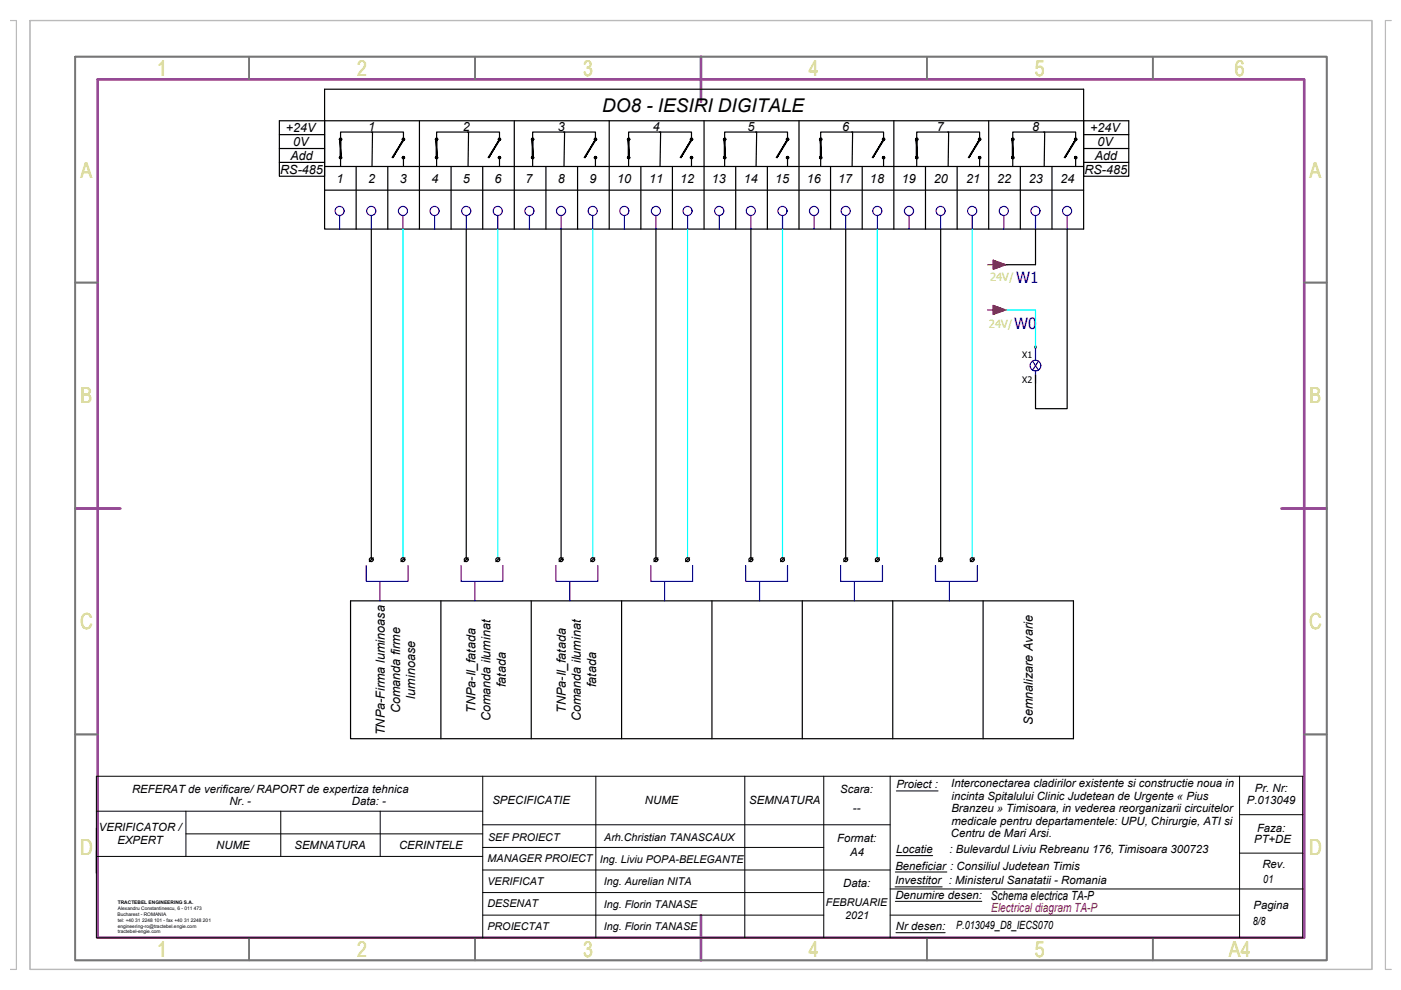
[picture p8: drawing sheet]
<svg xmlns="http://www.w3.org/2000/svg" width="297mm" height="210mm" viewBox="0 0 297 210" stroke-linecap="round" stroke-linejoin="round" font-family="sans-serif">
<!-- layer: CP_LINENORM -->
<path d="M2.1 4.4h1.4v201.1h-1.4M6.4 4.4h284.5v201.1h-284.5zM295 4.4h-1.3v201.1h1.3" fill="none" stroke="#bababa" stroke-width=".25"/>
<!-- layer: CP_FRAME -->
<path d="M20.7 16.8h255.8v182h-255.8zM148.6 12v9.6M15.9 107.8h9.6M271.7 107.8h9.6M148.6 194v9.6" fill="none" stroke="#954a95" stroke-width=".51"/>
<!-- layer: CP_FRREF -->
<g fill="none" stroke="#767676" stroke-width=".36">
<path d="M15.9 12h265.4v191.6h-265.4zM52.8 12v4.8M100.7 12v4.8M196.5 12v4.8M244.4 12v4.8M15.9 59.9h4.8M276.5 59.9h4.8M15.9 155.7h4.8M276.5 155.7h4.8M52.8 198.8v4.8M100.7 198.8v4.8M196.5 198.8v4.8"/>
<path d="M244.4 198.8v4.8"/>
</g>
<!-- layer: E-RevizieVP -->
<path d="M74.3 127.4h153.3v29.2h-153.3zM93.5 127.4v29.2M112.6 127.4v29.2M131.8 127.4v29.2M150.9 127.4v29.2M170.1 127.4v29.2M189.3 127.4v29.2M208.4 127.4v29.2" fill="none" stroke="#000" stroke-width=".25"/>
<!-- layer: c_cartus text -->
<g fill="none" stroke="#000" stroke-width=".21">
<path d="M20.4 175.6v9.6M20.4 172h81.9M39.4 172v9.6M39.4 176.8h62.9M59.5 172v9.6M80.6 172v9.6M102.3 174.9h86.4M102.3 179.7h72.4M102.3 164.6v34.2M126.3 164.6v34.2M157.9 164.6v34.2M174.7 164.6v34.2"/>
<path d="M188.7 164.6v34.2M190 167.7h8.9M262.8 164.6v34.2M262.8 172.7h13.4M276.2 164.6h-255.8v34.2h255.8M20.4 181.6h81.9M102.3 184.5h86.4M102.3 189.2h72.4M102.3 194h72.4M188.7 188.5h87.5M188.7 194h74.1M189.8 188h10"/>
<path d="M189.8 184.9h11M189.8 191.1h18.4M190 197.8h10.4M190 181.4h7.7M262.8 180.9h13.4"/>
</g>
<!-- layer: a_has_UPU -->
<path d="M276.2 164.6v34.2" fill="none" stroke="#000" stroke-width=".21"/>
<!-- layer: 0 -->
<g fill="none" stroke="#000" stroke-width=".25">
<path d="M68.8 18.9h161v29.7h-161zM59.2 28.5h9.6M59.2 31.5h9.6M59.2 34.4h9.6M68.8 25.6v11.8h-9.6v-11.8h180.1v11.8h-9.5v-11.8M68.8 35.3h161M72.2 29.5v-1.5h6.8l-.1 7.3M72.2 33.3v2M75.5 35.3v13.3M78.7 28h6.8v1.5M82.2 35.3v13.3M85.5 33.4v1.9"/>
<path d="M88.9 25.6v23M92.6 29.5v-1.5h6.7l-.1 7.3M92.6 33.3v2M95.6 35.3v13.3M99.1 28h6.8v1.5M102.3 35.3v13.3M105.9 33.4v1.9M109 25.6v23M112.9 29.5v-1.5h6.8l-.1 7.3M112.9 33.3v2M115.7 35.3v13.3M119.5 28h6.7v1.5"/>
<path d="M122.5 35.3v13.3M126.2 33.4v1.9M129.2 25.6v23M133.3 29.5v-1.5h6.8l-.2 7.3M133.3 33.3v2M135.9 35.3v13.3M139.8 28h6.8v1.5M142.6 35.3v13.3M146.6 33.4v1.9M149.3 25.6v23M153.6 29.5v-1.5h6.8l-.1 7.3M153.6 33.3v2"/>
<path d="M156 35.3v13.3M160.2 28h6.8v1.5M162.7 35.3v13.3M167 33.4v1.9M169.4 25.6v23M174 29.5v-1.5h6.8l-.1 7.3M174 33.3v2M176.1 35.3v13.3M180.6 28h6.7v1.5M182.8 35.3v13.3M187.3 33.4v1.9M189.5 25.6v23"/>
<path d="M194.4 29.5v-1.5h6.7l-.1 7.3M194.4 33.3v2M196.2 35.3v13.3M200.9 28h6.8v1.5M202.9 35.3v13.3M207.7 33.4v1.9M209.6 25.6v23M214.7 29.5v-1.5h6.8l-.1 7.3M214.7 33.3v2M216.3 35.3v13.3M221.3 28h6.8v1.5M223 35.3v13.3"/>
<path d="M228.1 33.4v1.9M229.8 28.5h9.5M229.8 31.5h9.5M229.8 34.4h9.5M68.8 40.3h161M78.7 48.6v70.1M98.9 48.6v70.1M119 48.6v70.1M139.1 48.6v70.1M159.2 48.6v70.1M179.3 48.6v70.1M199.4 48.6v70.1"/>
<path d="M219.5 48.6v7.5h-6.3M226.3 48.6v38h-6.8v-7.1M79.1 118.3l-.8 .8M85.9 118.3l-.9 .8M99.3 118.3l-.9 .8M106 118.3l-.9 .8M119.4 118.3l-.9 .8M126.1 118.3l-.8 .8M139.5 118.3l-.9 .8M146.2 118.3l-.8 .8M159.6 118.3l-.8 .8M166.3 118.3l-.8 .8"/>
<path d="M179.7 118.3l-.8 .8M186.4 118.3l-.8 .8M199.9 118.3l-.9 .8M206.6 118.3l-.9 .8"/>
<circle cx="78.7" cy="118.7" r=".41"/>
<circle cx="85.4" cy="118.7" r=".41"/>
<circle cx="98.8" cy="118.7" r=".41"/>
<circle cx="105.5" cy="118.7" r=".41"/>
<circle cx="119" cy="118.7" r=".41"/>
<circle cx="125.7" cy="118.7" r=".41"/>
<circle cx="139.1" cy="118.7" r=".41"/>
<circle cx="145.8" cy="118.7" r=".41"/>
<circle cx="159.2" cy="118.7" r=".41"/>
<circle cx="165.9" cy="118.7" r=".41"/>
<circle cx="179.3" cy="118.7" r=".41"/>
<circle cx="186" cy="118.7" r=".41"/>
<circle cx="199.4" cy="118.7" r=".41"/>
<circle cx="206.1" cy="118.7" r=".41"/>
</g>
<!-- layer: EPLAN302 -->
<g fill="none" stroke="#00f" stroke-width=".25">
<path d="M72 45.7v2.9M78.7 45.7v2.9M85.4 45.7v2.9M92.1 45.7v2.9M98.9 45.7v2.9M105.5 45.7v2.9M112.3 45.7v2.9M119 45.7v2.9M125.7 45.7v2.9M132.4 45.7v2.9M139.1 45.7v2.9M145.8 45.7v2.9"/>
<path d="M152.5 45.7v2.9M159.2 45.7v2.9M165.9 45.7v2.9M172.6 45.7v2.9M179.3 45.7v2.9M186 45.7v2.9M192.7 45.7v2.9M199.4 45.7v2.9M206.1 45.7v2.9M212.8 45.7v2.9M219.5 45.7v2.9M226.3 45.7v2.9"/>
<circle cx="72" cy="44.7" r=".96"/>
<circle cx="78.7" cy="44.7" r=".96"/>
<circle cx="85.4" cy="44.7" r=".96"/>
<circle cx="92.1" cy="44.7" r=".96"/>
<circle cx="98.8" cy="44.7" r=".96"/>
<circle cx="105.5" cy="44.7" r=".96"/>
<circle cx="112.2" cy="44.7" r=".96"/>
<circle cx="119" cy="44.7" r=".96"/>
<circle cx="125.7" cy="44.7" r=".96"/>
<circle cx="132.4" cy="44.7" r=".96"/>
<circle cx="139.1" cy="44.7" r=".96"/>
<circle cx="145.8" cy="44.7" r=".96"/>
<circle cx="152.5" cy="44.7" r=".96"/>
<circle cx="159.2" cy="44.7" r=".96"/>
<circle cx="165.9" cy="44.7" r=".96"/>
<circle cx="172.6" cy="44.7" r=".96"/>
<circle cx="179.3" cy="44.7" r=".96"/>
<circle cx="186" cy="44.7" r=".96"/>
<circle cx="192.7" cy="44.7" r=".96"/>
<circle cx="199.4" cy="44.7" r=".96"/>
<circle cx="206.1" cy="44.7" r=".96"/>
<circle cx="212.8" cy="44.7" r=".96"/>
<circle cx="219.5" cy="44.7" r=".96"/>
<circle cx="226.2" cy="44.7" r=".96"/>
</g>
<!-- layer: 0 -->
<g fill="#000" stroke="#000" stroke-width=".21">
<path d="M72 29.5v.2l.2-.2zM72 29.7l.2-.2-.1 .3zM72.2 29.5l-.1 .3h.1z"/>
<path d="M72 33.4v.1l.2-.1zM72 33.5l.2-.1-.1 .2zM72.2 33.4l-.1 .2h.1z"/>
<path d="M72.1 29.7v3.6h.2zM72.1 29.7h.2v3.6z"/>
<path d="M72.1 29.3l.1 .2v-.2zM72.1 29.3l.1 .2-.2-.1zM72 29.4v.1h.2z"/>
<path d="M72.2 29.5v.3zM72.2 29.5l.2 .2-.1 .1zM72.2 29.5l.2 .2v-.2z"/>
<path d="M72.1 33.2l.1 .2v-.2zM72.1 33.2l.1 .2-.2-.1zM72 33.3v.1h.2z"/>
<path d="M72.2 33.4l.1 .2zM72.2 33.4l.2 .1-.1 .1zM72.2 33.4l.2 .1v-.1z"/>
<path d="M72.2 29.5l.2-.1zM72.3 29.3l.1 .1-.2 .1zM72.2 29.3v.2z"/>
<path d="M72.2 33.4h.2v-.1zM72.3 33.2l.1 .1-.2 .1zM72.2 33.2v.2z"/>
<path d="M85.5 29.6l-2.4 3.8 .2 .1zM85.5 29.6l.1 .1-2.3 3.8z"/>
<path d="M85.3 29.5v.2l.2-.2zM85.3 29.7l.2-.2-.1 .3zM85.5 29.5l-.1 .3h.1z"/>
<path d="M85.3 33.4v.1l.2-.1zM85.3 33.5l.2-.1-.1 .2zM85.5 33.4l-.1 .2h.1z"/>
<path d="M85.4 29.3l.1 .2v-.2zM85.4 29.3l.1 .2-.2-.1zM85.3 29.4v.1h.2z"/>
<path d="M85.5 29.5v.3zM85.5 29.5l.3 .2-.2 .1zM85.5 29.5l.3 .2v-.2z"/>
<path d="M85.4 33.2l.1 .2v-.2zM85.4 33.2l.1 .2-.2-.1zM85.3 33.3v.1h.2z"/>
<path d="M85.5 33.4l.1 .2zM85.5 33.4l.3 .1-.2 .1zM85.5 33.4l.3 .1v-.1z"/>
<path d="M85.5 29.5l.3-.1zM85.6 29.3l.2 .1-.3 .1zM85.5 29.3v.2z"/>
<path d="M85.5 33.4h.3v-.1zM85.6 33.2l.2 .1-.3 .1zM85.5 33.2v.2z"/>
<path d="M92.3 29.5l.1 .2 .2-.2zM92.4 29.7l.2-.2-.2 .3zM92.6 29.5l-.2 .3h.2z"/>
<path d="M92.3 33.4l.1 .1 .2-.1zM92.4 33.5l.2-.1-.2 .2zM92.6 33.4l-.2 .2h.2z"/>
<path d="M92.5 29.7v3.6h.2zM92.5 29.7h.2v3.6z"/>
<path d="M92.4 29.3l.2 .2v-.2zM92.4 29.3l.2 .2-.2-.1zM92.4 29.4l-.1 .1h.3z"/>
<path d="M92.6 29.5v.3zM92.6 29.5l.2 .2-.1 .1zM92.6 29.5l.2 .2v-.2z"/>
<path d="M92.4 33.2l.2 .2v-.2zM92.4 33.2l.2 .2-.2-.1zM92.4 33.3l-.1 .1h.3z"/>
<path d="M92.6 33.4l.1 .2zM92.6 33.4l.2 .1-.1 .1zM92.6 33.4l.2 .1v-.1z"/>
<path d="M92.6 29.5h.2zM92.7 29.3l.1 .1-.2 .1zM92.6 29.3v.2z"/>
<path d="M92.6 33.4h.2v-.1zM92.7 33.2l.1 .1-.2 .1zM92.6 33.2v.2z"/>
<path d="M105.8 29.6l-2.3 3.8 .2 .1zM105.8 29.6l.2 .1-2.3 3.8z"/>
<path d="M105.6 29.5l.1 .2 .2-.2zM105.7 29.7l.2-.2-.1 .3zM105.9 29.5l-.1 .3h.1z"/>
<path d="M105.6 33.4l.1 .1 .2-.1zM105.7 33.5l.2-.1-.1 .2zM105.9 33.4l-.1 .2h.1z"/>
<path d="M105.8 29.3l.1 .2v-.2zM105.8 29.3l.1 .2-.2-.1zM105.7 29.4l-.1 .1h.3z"/>
<path d="M105.9 29.5v.3zM105.9 29.5l.2 .2-.1 .1zM105.9 29.5l.2 .2v-.2z"/>
<path d="M105.8 33.2l.1 .2v-.2zM105.8 33.2l.1 .2-.2-.1zM105.7 33.3l-.1 .1h.3z"/>
<path d="M105.9 33.4l.1 .2zM105.9 33.4l.2 .1-.1 .1zM105.9 33.4l.2 .1v-.1z"/>
<path d="M105.9 29.5h.2zM106 29.3l.1 .1-.2 .1zM105.9 29.3v.2z"/>
<path d="M105.9 33.4h.2v-.1zM106 33.2l.1 .1-.2 .1zM105.9 33.2v.2z"/>
<path d="M112.7 29.5v.2l.2-.2zM112.7 29.7l.2-.2-.1 .3zM112.9 29.5l-.1 .3h.1z"/>
<path d="M112.7 33.4v.1l.2-.1zM112.7 33.5l.2-.1-.1 .2zM112.9 33.4l-.1 .2h.1z"/>
<path d="M112.8 29.7v3.6h.2zM112.8 29.7h.2v3.6z"/>
<path d="M112.8 29.3l.1 .2v-.2zM112.8 29.3l.1 .2-.2-.1zM112.7 29.4v.1h.2z"/>
<path d="M112.9 29.5v.3zM112.9 29.5l.2 .2-.1 .1zM112.9 29.5l.2 .2 .1-.2z"/>
<path d="M112.8 33.2l.1 .2v-.2zM112.8 33.2l.1 .2-.2-.1zM112.7 33.3v.1h.2z"/>
<path d="M112.9 33.4l.1 .2zM112.9 33.4l.2 .1-.1 .1zM112.9 33.4l.2 .1 .1-.1z"/>
<path d="M112.9 29.5h.3zM113 29.3l.1 .1-.2 .1zM112.9 29.3v.2z"/>
<path d="M112.9 33.4h.3l-.1-.1zM113 33.2l.1 .1-.2 .1zM112.9 33.2v.2z"/>
<path d="M126.2 29.6l-2.3 3.8 .1 .1zM126.2 29.6l.1 .1-2.3 3.8z"/>
<path d="M126 29.5l.1 .2 .1-.2zM126.1 29.7l.1-.2-.1 .3zM126.2 29.5v.3z"/>
<path d="M126 33.4l.1 .1 .1-.1zM126.1 33.5l.1-.1-.1 .2zM126.2 33.4l-.1 .2z"/>
<path d="M126.1 29.3l.1 .2zM126.1 29.3l.1 .2-.1-.1zM126.1 29.4l-.1 .1h.2z"/>
<path d="M126.2 29.5v.3h.2zM126.2 29.5l.3 .2-.1 .1zM126.2 29.5l.3 .2v-.2z"/>
<path d="M126.1 33.2l.1 .2zM126.1 33.2l.1 .2-.1-.1zM126.1 33.3l-.1 .1h.2z"/>
<path d="M126.2 33.4v.2h.2zM126.2 33.4l.3 .1-.1 .1zM126.2 33.4l.3 .1v-.1z"/>
<path d="M126.2 29.5h.3zM126.4 29.3l.1 .1-.3 .1zM126.2 29.3v.2l.2-.2z"/>
<path d="M126.2 33.4h.3v-.1zM126.4 33.2l.1 .1-.3 .1zM126.2 33.2v.2l.2-.2z"/>
<path d="M133 29.5l.1 .2 .2-.2zM133.1 29.7l.2-.2-.1 .3zM133.3 29.5v.3z"/>
<path d="M133 33.4l.1 .1 .2-.1zM133.1 33.5l.2-.1-.1 .2zM133.3 33.4l-.1 .2z"/>
<path d="M133.2 29.7v3.6h.2zM133.2 29.7h.2v3.6z"/>
<path d="M133.2 29.3l.1 .2zM133.2 29.3l.1 .2-.2-.1zM133.1 29.4l-.1 .1h.3z"/>
<path d="M133.3 29.5v.3h.1zM133.3 29.5l.2 .2-.1 .1zM133.3 29.5l.2 .2v-.2z"/>
<path d="M133.2 33.2l.1 .2zM133.2 33.2l.1 .2-.2-.1zM133.1 33.3l-.1 .1h.3z"/>
<path d="M133.3 33.4v.2h.1zM133.3 33.4l.2 .1-.1 .1zM133.3 33.4l.2 .1v-.1z"/>
<path d="M133.3 29.5h.2zM133.4 29.3l.1 .1-.2 .1zM133.3 29.3v.2l.1-.2z"/>
<path d="M133.3 33.4h.2v-.1zM133.4 33.2l.1 .1-.2 .1zM133.3 33.2v.2l.1-.2z"/>
<path d="M146.5 29.6l-2.3 3.8 .2 .1zM146.5 29.6l.2 .1-2.3 3.8z"/>
<path d="M146.4 29.5v.2l.2-.2zM146.4 29.7l.2-.2-.1 .3zM146.6 29.5v.3z"/>
<path d="M146.4 33.4v.1l.2-.1zM146.4 33.5l.2-.1-.1 .2zM146.6 33.4l-.1 .2z"/>
<path d="M146.5 29.3l.1 .2zM146.5 29.3l.1 .2-.2-.1zM146.4 29.4v.1h.2z"/>
<path d="M146.6 29.5v.3h.1zM146.6 29.5l.2 .2-.1 .1zM146.6 29.5l.2 .2 .1-.2z"/>
<path d="M146.5 33.2l.1 .2zM146.5 33.2l.1 .2-.2-.1zM146.4 33.3v.1h.2z"/>
<path d="M146.6 33.4v.2h.1zM146.6 33.4l.2 .1-.1 .1zM146.6 33.4l.2 .1 .1-.1z"/>
<path d="M146.6 29.5h.3zM146.7 29.3l.1 .1-.2 .1zM146.6 29.3v.2l.1-.2z"/>
<path d="M146.6 33.4h.3l-.1-.1zM146.7 33.2l.1 .1-.2 .1zM146.6 33.2v.2l.1-.2z"/>
<path d="M153.4 29.5v.2l.2-.2zM153.4 29.7l.2-.2-.1 .3zM153.6 29.5v.3z"/>
<path d="M153.4 33.4v.1l.2-.1zM153.4 33.5l.2-.1-.1 .2zM153.6 33.4l-.1 .2z"/>
<path d="M153.6 29.7v3.6h.1zM153.6 29.7h.1v3.6z"/>
<path d="M153.5 29.3l.1 .2zM153.5 29.3l.1 .2-.2-.1zM153.4 29.4l.2 .1z"/>
<path d="M153.6 29.5v.3h.2zM153.6 29.5l.2 .2v.1zM153.6 29.5l.2 .2 .1-.2z"/>
<path d="M153.5 33.2l.1 .2zM153.4 33.3l.1-.1 .1 .2zM153.4 33.3v.1h.2z"/>
<path d="M153.6 33.4v.2h.2zM153.6 33.4l.2 .1v.1zM153.6 33.4l.2 .1 .1-.1z"/>
<path d="M153.6 29.5h.3zM153.8 29.3v.1l-.2 .1zM153.6 29.3v.2l.2-.2z"/>
<path d="M153.6 33.4h.3l-.1-.1zM153.8 33.2v.1l-.2 .1zM153.6 33.2v.2l.2-.2z"/>
<path d="M166.9 29.6l-2.3 3.8 .1 .1zM166.9 29.6l.2 .1-2.4 3.8z"/>
<path d="M166.7 29.5l.1 .2 .2-.2zM166.8 29.7l.2-.2-.1 .3zM167 29.5v.3z"/>
<path d="M166.7 33.4l.1 .1 .2-.1zM166.8 33.5l.2-.1-.1 .2zM167 33.4l-.1 .2z"/>
<path d="M166.9 29.3l.1 .2zM166.9 29.3l.1 .2-.2-.1zM166.8 29.4l.2 .1z"/>
<path d="M167 29.5v.3h.1zM167 29.5l.2 .2-.1 .1zM167 29.5l.2 .2v-.2z"/>
<path d="M166.9 33.2l.1 .2zM166.8 33.3l.1-.1 .1 .2zM166.8 33.3l-.1 .1h.3z"/>
<path d="M167 33.4v.2h.1zM167 33.4l.2 .1-.1 .1zM167 33.4l.2 .1v-.1z"/>
<path d="M167 29.5h.2zM167.1 29.3l.1 .1-.2 .1zM167 29.3v.2l.1-.2z"/>
<path d="M167 33.4h.2v-.1zM167.1 33.2l.1 .1-.2 .1zM167 33.2v.2l.1-.2z"/>
<path d="M173.8 29.5v.2l.2-.2zM173.8 29.7l.2-.2-.1 .3zM174 29.5l-.1 .3h.1z"/>
<path d="M173.8 33.4v.1l.2-.1zM173.8 33.5l.2-.1-.1 .2zM174 33.4l-.1 .2h.1z"/>
<path d="M173.9 29.7v3.6h.2zM173.9 29.7h.2v3.6z"/>
<path d="M173.9 29.3l.1 .2v-.2zM173.9 29.3l.1 .2-.2-.1zM173.8 29.4l.2 .1z"/>
<path d="M174 29.5v.3h.1zM174 29.5l.2 .2-.1 .1zM174 29.5l.2 .2v-.2z"/>
<path d="M173.9 33.2l.1 .2v-.2zM173.9 33.2l.1 .2-.2-.1zM173.8 33.3v.1h.2z"/>
<path d="M174 33.4v.2h.1zM174 33.4l.2 .1-.1 .1zM174 33.4l.2 .1v-.1z"/>
<path d="M174 29.5l.2-.1zM174.1 29.3l.1 .1-.2 .1zM174 29.3v.2l.1-.2z"/>
<path d="M174 33.4h.2v-.1zM174.1 33.2l.1 .1-.2 .1zM174 33.2v.2l.1-.2z"/>
<path d="M187.2 29.6l-2.3 3.8 .2 .1zM187.2 29.6l.2 .1-2.3 3.8z"/>
<path d="M187.1 29.5v.2l.2-.2zM187.1 29.7l.2-.2-.1 .3zM187.3 29.5l-.1 .3h.1z"/>
<path d="M187.1 33.4v.1l.2-.1zM187.1 33.5l.2-.1-.1 .2zM187.3 33.4l-.1 .2h.1z"/>
<path d="M187.2 29.3l.1 .2v-.2zM187.2 29.3l.1 .2-.2-.1zM187.1 29.4l.2 .1z"/>
<path d="M187.3 29.5v.3h.2zM187.3 29.5l.2 .2v.1zM187.3 29.5l.2 .2 .1-.2z"/>
<path d="M187.2 33.2l.1 .2v-.2zM187.2 33.2l.1 .2-.2-.1zM187.1 33.3v.1h.2z"/>
<path d="M187.3 33.4v.2h.2zM187.3 33.4l.2 .1v.1zM187.3 33.4l.2 .1 .1-.1z"/>
<path d="M187.3 29.5l.2-.1zM187.5 29.3v.1l-.2 .1zM187.3 29.3v.2l.2-.2z"/>
<path d="M187.3 33.4h.3l-.1-.1zM187.5 33.2v.1l-.2 .1zM187.3 33.2v.2l.2-.2z"/>
<path d="M194.1 29.5v.2l.3-.2zM194.1 29.7l.3-.2-.2 .3zM194.4 29.5l-.2 .3h.2z"/>
<path d="M194.1 33.4v.1l.3-.1zM194.1 33.5l.3-.1-.2 .2zM194.4 33.4l-.2 .2h.2z"/>
<path d="M194.3 29.7v3.6h.2zM194.3 29.7h.2v3.6z"/>
<path d="M194.2 29.3l.2 .2v-.2zM194.2 29.3l.2 .2-.3-.1zM194.1 29.4l.3 .1z"/>
<path d="M194.4 29.5v.3h.1zM194.4 29.5l.2 .2-.1 .1zM194.4 29.5l.2 .2v-.2z"/>
<path d="M194.2 33.2l.2 .2v-.2zM194.2 33.2l.2 .2-.3-.1zM194.1 33.3v.1h.3z"/>
<path d="M194.4 33.4v.2h.1zM194.4 33.4l.2 .1-.1 .1zM194.4 33.4l.2 .1v-.1z"/>
<path d="M194.4 29.5l.2-.1zM194.5 29.3l.1 .1-.2 .1zM194.4 29.3v.2l.1-.2z"/>
<path d="M194.4 33.4h.2v-.1zM194.5 33.2l.1 .1-.2 .1zM194.4 33.2v.2l.1-.2z"/>
<path d="M207.6 29.6l-2.3 3.8 .2 .1zM207.6 29.6l.2 .1-2.3 3.8z"/>
<path d="M207.5 29.5v.2l.2-.2zM207.5 29.7l.2-.2-.1 .3zM207.7 29.5l-.1 .3h.1z"/>
<path d="M207.5 33.4v.1l.2-.1zM207.5 33.5l.2-.1-.1 .2zM207.7 33.4l-.1 .2h.1z"/>
<path d="M207.6 29.3l.1 .2v-.2zM207.6 29.3l.1 .2-.2-.1zM207.5 29.4l.2 .1z"/>
<path d="M207.7 29.5v.3h.1zM207.7 29.5l.2 .2-.1 .1zM207.7 29.5l.2 .2v-.2z"/>
<path d="M207.6 33.2l.1 .2v-.2zM207.6 33.2l.1 .2-.2-.1zM207.5 33.3v.1h.2z"/>
<path d="M207.7 33.4v.2h.1zM207.7 33.4l.2 .1-.1 .1zM207.7 33.4l.2 .1v-.1z"/>
<path d="M207.7 29.5l.2-.1zM207.8 29.3l.1 .1-.2 .1zM207.7 29.3v.2l.1-.2z"/>
<path d="M207.7 33.4h.2v-.1zM207.8 33.2l.1 .1-.2 .1zM207.7 33.2v.2l.1-.2z"/>
<path d="M214.5 29.5v.2l.2-.2zM214.5 29.7l.2-.2-.1 .3zM214.7 29.5l-.1 .3h.1z"/>
<path d="M214.5 33.4v.1l.2-.1zM214.5 33.5l.2-.1-.1 .2zM214.7 33.4l-.1 .2h.1z"/>
<path d="M214.6 29.7v3.6h.2zM214.6 29.7h.2v3.6z"/>
<path d="M214.6 29.3l.1 .2v-.2zM214.6 29.3l.1 .2-.2-.1zM214.5 29.4l.2 .1z"/>
<path d="M214.7 29.5v.3h.1zM214.7 29.5l.2 .2-.1 .1zM214.7 29.5l.2 .2 .1-.2z"/>
<path d="M214.6 33.2l.1 .2v-.2zM214.6 33.2l.1 .2-.2-.1zM214.5 33.3v.1h.2z"/>
<path d="M214.7 33.4v.2h.1zM214.7 33.4l.2 .1-.1 .1zM214.7 33.4l.2 .1 .1-.1z"/>
<path d="M214.7 29.5l.2-.1zM214.8 29.3l.1 .1-.2 .1zM214.7 29.3v.2l.1-.2z"/>
<path d="M214.7 33.4h.3l-.1-.1zM214.8 33.2l.1 .1-.2 .1zM214.7 33.2v.2l.1-.2z"/>
<path d="M228 29.6l-2.4 3.8 .2 .1zM228 29.6l.1 .1-2.3 3.8z"/>
<path d="M227.8 29.5v.2l.3-.2zM227.8 29.7l.3-.2-.2 .3zM228.1 29.5l-.2 .3h.2z"/>
<path d="M227.8 33.4v.1l.3-.1zM227.8 33.5l.3-.1-.2 .2zM228.1 33.4l-.2 .2h.2z"/>
<path d="M227.9 29.3l.2 .2v-.2zM227.9 29.3l.2 .2-.3-.1zM227.8 29.4l.3 .1z"/>
<path d="M228.1 29.5v.3zM228.1 29.5l.2 .2-.1 .1zM228.1 29.5l.2 .2v-.2z"/>
<path d="M227.9 33.2l.2 .2v-.2zM227.9 33.2l.2 .2-.3-.1zM227.8 33.3v.1h.3z"/>
<path d="M228.1 33.4l.1 .2zM228.1 33.4l.2 .1-.1 .1zM228.1 33.4l.2 .1v-.1z"/>
<path d="M228.1 29.5l.2-.1zM228.2 29.3l.1 .1-.2 .1zM228.1 29.3v.2z"/>
<path d="M228.1 33.4h.2v-.1zM228.2 33.2l.1 .1-.2 .1zM228.1 33.2v.2z"/>
</g>
<!-- layer: EPLAN311 -->
<path d="M85.4 48.6v70.1M105.5 48.6v70.1M125.7 48.6v70.1M145.8 48.6v70.1M165.9 48.6v70.1M186 48.6v70.1M206.1 48.6v70.1M213.2 65.7h6.3v8" fill="none" stroke="#0ff" stroke-width=".25"/>
<!-- layer: 0 -->
<g fill="none" stroke="#00f" stroke-width=".25">
<path d="M77.6 119.9v3.4h8.9v-3.4M97.8 119.9v3.4h8.8v-3.4M117.9 119.9v3.4h8.9v-3.4M138 119.9v3.4h8.9v-3.4M158.1 119.9v3.4h8.9v-3.4M178.2 119.9v3.4h8.9v-3.4M198.3 119.9v3.4h8.9v-3.4M80.6 123.3v4.1M100.7 123.3v4.1M120.8 123.3v4.1M140.9 123.3v4.1M161 123.3v4.1"/>
<path d="M181.2 123.3v4.1M201.3 123.3v4.1"/>
</g>
<!-- layer: EPLAN100 -->
<circle cx="219.5" cy="73.7" r=".25" fill="#000"/>
<!-- layer: EPLAN300 -->
<g fill="none" stroke="#00f" stroke-width=".25">
<path d="M218.9 76.6l1.3 1.9M219.5 73.7v2.7M219.5 78.7v2.7M220.2 76.6l-1.3 1.9"/>
<circle cx="219.5" cy="77.5" r="1.13"/>
</g>
<!-- layer: EPLAN311 -->
<g fill="#f00" stroke="#f00" stroke-width=".21">
<path d="M210.6 55.2l2.6 .9h-2.6zM210.6 56.1v1l2.6-1z"/>
<path d="M210.6 64.8l2.6 .9h-2.6zM210.6 65.7v1l2.6-1z"/>
</g>
<path d="M209.4 56.1h1.2M210.6 55.2l2.6 .9-2.6 1zM209.4 65.7h1.2M210.6 64.8l2.6 .9-2.6 1z" fill="none" stroke="#f00" stroke-width=".25"/>
<g font-size="4.7" fill="#dddd6e">
<text x="33.3" y="16.1">1</text>
<text x="75.7" y="16.1">2</text>
<text x="123.6" y="16.1">3</text>
<text x="171.5" y="16.1">4</text>
<text x="219.4" y="16">5</text>
<text x="261.8" y="16.1">6</text>
<text x="17.1" y="37.6">A</text>
<text x="277.7" y="37.6">A</text>
<text x="17.1" y="85.5">B</text>
<text x="277.7" y="85.5">B</text>
<text x="17" y="133.4">C</text>
<text x="277.5" y="133.4">C</text>
<text x="17" y="181.3">D</text>
<text x="277.5" y="181.3">D</text>
<text x="33.3" y="202.9">1</text>
<text x="75.7" y="202.9">2</text>
<text x="123.6" y="202.9">3</text>
<text x="171.5" y="202.9">4</text>
<text x="219.4" y="202.9">5</text>
<text x="260.6" y="202.9">A4</text>
</g>
<text font-size="4" x="127.7" y="23.7">DO8 - IESIRI DIGITALE</text>
<g font-size="3.3" fill="#00f">
<text x="215.4" y="60">W1</text>
<text x="215" y="69.8">W0</text>
</g>
<g font-size="2.7">
<text x="60.6" y="28">+24V</text>
<text x="78" y="27.7">1</text>
<text x="98.2" y="27.7">2</text>
<text x="118.3" y="27.7">3</text>
<text x="138.4" y="27.7">4</text>
<text x="158.5" y="27.7">5</text>
<text x="178.6" y="27.7">6</text>
<text x="198.6" y="27.7">7</text>
<text x="218.8" y="27.7">8</text>
<text x="231.1" y="28">+24V</text>
<text x="61.6" y="33.9">Add</text>
<text x="62.2" y="31">0V</text>
<text x="232.1" y="33.9">Add</text>
<text x="232.7" y="31">0V</text>
<text x="59.4" y="36.8">RS-485</text>
<text x="71.3" y="38.8">1</text>
<text x="78" y="38.8">2</text>
<text x="84.8" y="38.7">3</text>
<text x="91.5" y="38.7">4</text>
<text x="98.1" y="38.7">5</text>
<text x="104.8" y="38.7">6</text>
<text x="111.4" y="38.7">7</text>
<text x="118.2" y="38.7">8</text>
<text x="125" y="38.7">9</text>
<text x="130.8" y="38.7">10</text>
<text x="137.6" y="38.8">11</text>
<text x="144.2" y="38.8">12</text>
<text x="150.9" y="38.7">13</text>
<text x="157.7" y="38.8">14</text>
<text x="164.3" y="38.7">15</text>
<text x="171.1" y="38.7">16</text>
<text x="177.7" y="38.8">17</text>
<text x="184.5" y="38.7">18</text>
<text x="191.2" y="38.7">19</text>
<text x="198" y="38.7">20</text>
<text x="204.8" y="38.8">21</text>
<text x="211.4" y="38.8">22</text>
<text x="218.1" y="38.7">23</text>
<text x="224.8" y="38.8">24</text>
<text x="229.9" y="36.8">RS-485</text>
<text x="88" y="148.1" transform="rotate(-90 88 148.1)">luminoase</text>
<text x="107.2" y="145.7" transform="rotate(-90 107.2 145.7)">fatada</text>
<text x="126.4" y="145.7" transform="rotate(-90 126.4 145.7)">fatada</text>
<text x="81.6" y="155.9" transform="rotate(-90 81.6 155.9)">TNPa-Firma luminoasa</text>
<text x="84.9" y="151.2" transform="rotate(-90 84.9 151.2)">Comanda firme</text>
<text x="100.8" y="151.1" transform="rotate(-90 100.8 151.1)">TNPa-Il_fatada</text>
<text x="104" y="153" transform="rotate(-90 104 153)">Comanda iluminat</text>
<text x="119.9" y="151.1" transform="rotate(-90 119.9 151.1)">TNPa-Il_fatada</text>
<text x="123.2" y="153" transform="rotate(-90 123.2 153)">Comanda iluminat</text>
<text x="219" y="153.7" transform="rotate(-90 219 153.7)">Semnalizare Avarie</text>
<text x="210.1" y="190.8">Schema electrica TA-P</text>
</g>
<text font-size="2.7" fill="#f00" x="210.2" y="193.3">Electrical diagram TA-P</text>
<g font-size="2.4" fill="#a5dd6e">
<text x="209.9" y="59.6">24V/</text>
<text x="209.7" y="69.5">24V/</text>
</g>
<g font-size="2.4">
<text x="190" y="167.2">Proiect :</text>
<text x="201.7" y="166.9">Interconectarea cladirilor existente si constructie noua in</text>
<text x="266.1" y="167.8">Pr. Nr:</text>
<text x="28" y="168.1">REFERAT de verificare/ RAPORT de expertiza tehnica</text>
<text x="48.6" y="170.7">Nr. -</text>
<text x="74.6" y="170.7">Data: -</text>
<text x="104.4" y="170.4">SPECIFICATIE</text>
<text x="136.7" y="170.4">NUME</text>
<text x="158.8" y="170.4">SEMNATURA</text>
<text x="178.1" y="168.2">Scara:</text>
<text x="180.8" y="172.1">--</text>
<text x="201.7" y="172.2">Branzeu » Timisoara, in vederea reorganizarii circuitelor</text>
<text x="201.7" y="169.6">incinta Spitalului Clinic Judetean de Urgente « Pius</text>
<text x="264.4" y="170.5">P.013049</text>
<text x="21" y="176.3">VERIFICATOR /</text>
<text x="24.9" y="178.9">EXPERT</text>
<text x="177.5" y="178.5">Format:</text>
<text x="201.6" y="177.6">Centru de Mari Arsi.</text>
<text x="201.7" y="174.9">medicale pentru departamentele: UPU, Chirurgie, ATI si</text>
<text x="265.9" y="178.7">PT+DE</text>
<text x="266.5" y="176.5">Faza:</text>
<text x="45.9" y="180">NUME</text>
<text x="62.4" y="180">SEMNATURA</text>
<text x="84.6" y="180">CERINTELE</text>
<text x="180.2" y="181.5">A4</text>
<text x="189.8" y="184.4">Beneficiar : Consiliul Judetean Timis</text>
<text x="190" y="180.9">Locatie</text>
<text x="201.3" y="180.9">: Bulevardul Liviu Rebreanu 176, Timisoara 300723</text>
<text x="267.7" y="184.1">Rev.</text>
<text x="178.8" y="188.1">Data:</text>
<text x="189.8" y="187.5">Investitor : Ministerul Sanatatii - Romania</text>
<text x="189.8" y="190.6">Denumire desen:</text>
<text x="267.9" y="187.1">01</text>
<text x="190" y="197.2">Nr desen:</text>
<text x="202.7" y="196.9">P.013049_D8_IECS070</text>
<text x="265.6" y="196.1">8/8</text>
<text x="265.8" y="192.7">Pagina</text>
</g>
<g font-size="2.3">
<text x="103.5" y="178.3">SEF PROIECT</text>
<text x="128.1" y="178.3">Arh.Christian TANASCAUX</text>
<text x="103.4" y="182.9">MANAGER PROIECT</text>
<text x="127.2" y="182.9">Ing. Liviu POPA-BELEGANTE</text>
<text x="103.3" y="187.6">VERIFICAT</text>
<text x="128" y="187.6">Ing. Aurelian NITA</text>
<text x="103.3" y="192.4">DESENAT</text>
<text x="103.3" y="197.2">PROIECTAT</text>
<text x="128" y="192.4">Ing. Florin TANASE</text>
<text x="128" y="197.2">Ing. Florin TANASE</text>
<text x="175.1" y="192.1">FEBRUARIE</text>
<text x="179.2" y="194.8">2021</text>
</g>
<g font-size="1.9">
<text x="216.8" y="75.9">X1</text>
<text x="216.8" y="81.1">X2</text>
</g>
<g font-size="1">
<text x="25" y="191.6">TRACTEBEL ENGINEERING S.A.</text>
<text x="24.9" y="194.2">Bucharest - ROMANIA</text>
<text x="25" y="196.7">engineering-ro@tractebel.engie.com</text>
<text x="25" y="195.4">tel: +40 31 2248 101 - fax +40 31 2248 201</text>
<text x="25" y="197.9">tractebel-engie.com</text>
<text x="25" y="192.9">Alexandru Constantinescu, 6 - 011 473</text>
</g>
</svg>
